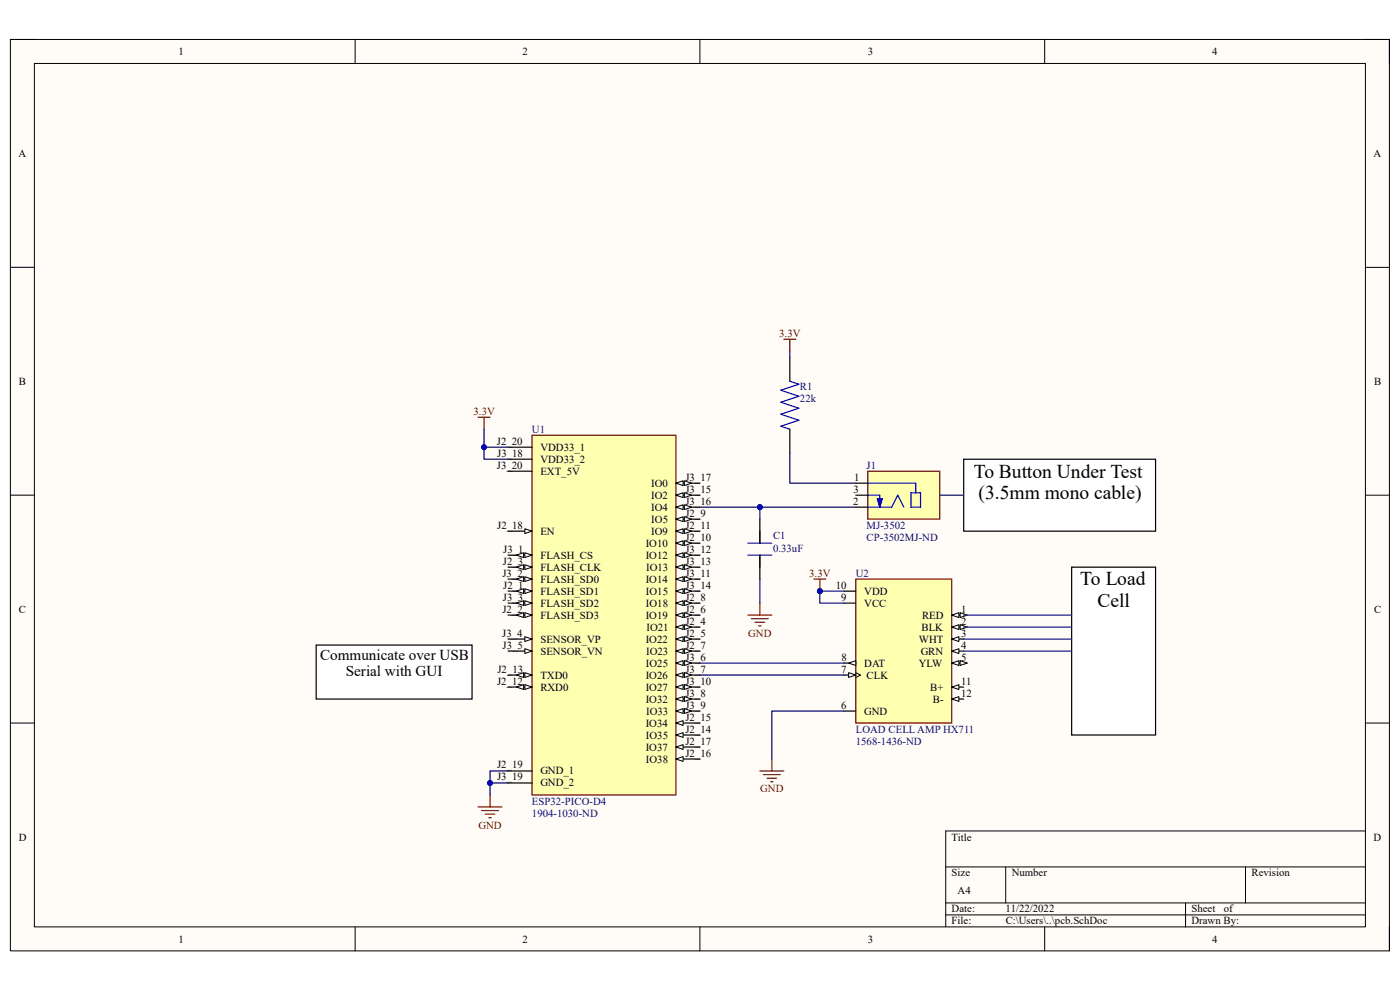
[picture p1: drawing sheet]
<svg xmlns="http://www.w3.org/2000/svg" width="297mm" height="210mm" viewBox="0 0 297 210" stroke-linecap="round" stroke-linejoin="round" font-family="sans-serif">
<path d="M2.2 8.4h292.6v193.3h-292.6z" fill-rule="evenodd" fill="#fffcf8"/>
<path d="M2.2 8.4h292.6v193.3h-292.6z" fill="none" stroke="#000" stroke-width=".21"/>
<path d="M7.3 13.5h282.4v183.1h-282.4z" fill-rule="evenodd" fill="#fffcf8"/>
<g fill="none" stroke="#000" stroke-width=".21">
<path d="M2.2 8.4h5.1M7.3 13.5h282.4v183.1h-282.4zM75.3 8.4v5.1M148.5 8.4v5.1M221.6 8.4v5.1M289.7 8.4h5.1v5.1M2.2 56.7h5.1M289.7 56.7h5.1M2.2 105h5.1M289.7 105.1h5.1M2.2 153.4h5.1M289.7 153.4h5.1"/>
<path d="M289.7 176.3h-89.1v20.3M75.3 196.6v5.1M148.5 196.6v5.1M200.6 183.9h89.1M200.6 191.5h89.1M200.6 194.1h89.1M213.4 183.9v7.6M221.6 196.6v5.1M251.5 191.5v5.1M264.2 183.9v7.6M294.8 196.6v5.1"/>
</g>
<path d="M184.1 100h15.3v10.1h-15.3z" fill-rule="evenodd" fill="#ffffb0"/>
<path d="M184.1 100h15.3v10.1h-15.3z" fill="none" stroke="#800000" stroke-width=".25"/>
<path d="M184.1 107.6h5.1l1.3-2.5 1.2 2.5M184.1 102.5h10.2v2M184.1 105.1h2.5v.7M186.1 105.8h1.1l-.6 1.8zM193.3 104.5h2v3.1h-2z" fill="none" stroke="#00f" stroke-width=".25"/>
<path d="M186.1 105.8h1.1l-.6 1.8z" fill="#00f"/>
<path d="M186.1 105.8h1.1l-.6 1.8z" fill="none" stroke="#00f" stroke-width=".25"/>
<path d="M181.6 102.5h2.5M181.6 105.1h2.5M181.6 107.6h2.5" fill="none" stroke="#000" stroke-width=".25"/>
<path d="M112.9 92.3h30.5v76.3h-30.5z" fill-rule="evenodd" fill="#ffffb0"/>
<path d="M112.9 92.3h30.5v76.3h-30.5z" fill="none" stroke="#800000" stroke-width=".25"/>
<path d="M143.4 102.5h5.1" fill="none" stroke="#000" stroke-width=".25"/>
<path d="M143.4 102.5l1.5-.5v1z" fill="#f8fcff"/>
<path d="M143.4 102.5l1.5-.5v1z" fill="none" stroke="#000" stroke-width=".21"/>
<path d="M145.2 102l1.5 .5-1.5 .5z" fill="#f8fcff"/>
<path d="M145.2 102l1.5 .5-1.5 .5z" fill="none" stroke="#000" stroke-width=".21"/>
<path d="M143.4 105h5.1" fill="none" stroke="#000" stroke-width=".25"/>
<path d="M143.4 105l1.5-.5v1.1z" fill="#f8fcff"/>
<path d="M143.4 105l1.5-.5v1.1z" fill="none" stroke="#000" stroke-width=".21"/>
<path d="M145.2 104.5l1.5 .5-1.5 .6z" fill="#f8fcff"/>
<path d="M145.2 104.5l1.5 .5-1.5 .6z" fill="none" stroke="#000" stroke-width=".21"/>
<path d="M143.4 107.6h5.1" fill="none" stroke="#000" stroke-width=".25"/>
<path d="M143.4 107.6l1.5-.5v1z" fill="#f8fcff"/>
<path d="M143.4 107.6l1.5-.5v1z" fill="none" stroke="#000" stroke-width=".21"/>
<path d="M145.2 107.1l1.5 .5-1.5 .5z" fill="#f8fcff"/>
<path d="M145.2 107.1l1.5 .5-1.5 .5z" fill="none" stroke="#000" stroke-width=".21"/>
<path d="M143.4 110.1h5.1" fill="none" stroke="#000" stroke-width=".25"/>
<path d="M143.4 110.1l1.5-.5v1z" fill="#f8fcff"/>
<path d="M143.4 110.1l1.5-.5v1z" fill="none" stroke="#000" stroke-width=".21"/>
<path d="M145.2 109.6l1.5 .5-1.5 .5z" fill="#f8fcff"/>
<path d="M145.2 109.6l1.5 .5-1.5 .5z" fill="none" stroke="#000" stroke-width=".21"/>
<path d="M143.4 112.7h5.1" fill="none" stroke="#000" stroke-width=".25"/>
<path d="M143.4 112.7l1.5-.5v1z" fill="#f8fcff"/>
<path d="M143.4 112.7l1.5-.5v1z" fill="none" stroke="#000" stroke-width=".21"/>
<path d="M145.2 112.2l1.5 .5-1.5 .5z" fill="#f8fcff"/>
<path d="M145.2 112.2l1.5 .5-1.5 .5z" fill="none" stroke="#000" stroke-width=".21"/>
<path d="M143.4 115.2h5.1" fill="none" stroke="#000" stroke-width=".25"/>
<path d="M143.4 115.2l1.5-.5v1z" fill="#f8fcff"/>
<path d="M143.4 115.2l1.5-.5v1z" fill="none" stroke="#000" stroke-width=".21"/>
<path d="M145.2 114.7l1.5 .5-1.5 .5z" fill="#f8fcff"/>
<path d="M145.2 114.7l1.5 .5-1.5 .5z" fill="none" stroke="#000" stroke-width=".21"/>
<path d="M143.4 117.8h5.1" fill="none" stroke="#000" stroke-width=".25"/>
<path d="M143.4 117.8l1.5-.5v1z" fill="#f8fcff"/>
<path d="M143.4 117.8l1.5-.5v1z" fill="none" stroke="#000" stroke-width=".21"/>
<path d="M145.2 117.3l1.5 .5-1.5 .5z" fill="#f8fcff"/>
<path d="M145.2 117.3l1.5 .5-1.5 .5z" fill="none" stroke="#000" stroke-width=".21"/>
<path d="M143.4 120.3h5.1" fill="none" stroke="#000" stroke-width=".25"/>
<path d="M143.4 120.3l1.5-.5v1z" fill="#f8fcff"/>
<path d="M143.4 120.3l1.5-.5v1z" fill="none" stroke="#000" stroke-width=".21"/>
<path d="M145.2 119.8l1.5 .5-1.5 .5z" fill="#f8fcff"/>
<path d="M145.2 119.8l1.5 .5-1.5 .5z" fill="none" stroke="#000" stroke-width=".21"/>
<path d="M143.4 122.9h5.1" fill="none" stroke="#000" stroke-width=".25"/>
<path d="M143.4 122.9l1.5-.6v1.1z" fill="#f8fcff"/>
<path d="M143.4 122.9l1.5-.6v1.1z" fill="none" stroke="#000" stroke-width=".21"/>
<path d="M145.2 122.3l1.5 .6-1.5 .5z" fill="#f8fcff"/>
<path d="M145.2 122.3l1.5 .6-1.5 .5z" fill="none" stroke="#000" stroke-width=".21"/>
<path d="M143.4 125.4h5.1" fill="none" stroke="#000" stroke-width=".25"/>
<path d="M143.4 125.4l1.5-.5v1z" fill="#f8fcff"/>
<path d="M143.4 125.4l1.5-.5v1z" fill="none" stroke="#000" stroke-width=".21"/>
<path d="M145.2 124.9l1.5 .5-1.5 .5z" fill="#f8fcff"/>
<path d="M145.2 124.9l1.5 .5-1.5 .5z" fill="none" stroke="#000" stroke-width=".21"/>
<path d="M143.4 127.9h5.1" fill="none" stroke="#000" stroke-width=".25"/>
<path d="M143.4 127.9l1.5-.5v1z" fill="#f8fcff"/>
<path d="M143.4 127.9l1.5-.5v1z" fill="none" stroke="#000" stroke-width=".21"/>
<path d="M145.2 127.4l1.5 .5-1.5 .5z" fill="#f8fcff"/>
<path d="M145.2 127.4l1.5 .5-1.5 .5z" fill="none" stroke="#000" stroke-width=".21"/>
<path d="M143.4 130.5h5.1" fill="none" stroke="#000" stroke-width=".25"/>
<path d="M143.4 130.5l1.5-.5v1z" fill="#f8fcff"/>
<path d="M143.4 130.5l1.5-.5v1z" fill="none" stroke="#000" stroke-width=".21"/>
<path d="M145.2 130l1.5 .5-1.5 .5z" fill="#f8fcff"/>
<path d="M145.2 130l1.5 .5-1.5 .5z" fill="none" stroke="#000" stroke-width=".21"/>
<path d="M143.4 133h5.1" fill="none" stroke="#000" stroke-width=".25"/>
<path d="M143.4 133l1.5-.5v1z" fill="#f8fcff"/>
<path d="M143.4 133l1.5-.5v1z" fill="none" stroke="#000" stroke-width=".21"/>
<path d="M145.2 132.5l1.5 .5-1.5 .5z" fill="#f8fcff"/>
<path d="M145.2 132.5l1.5 .5-1.5 .5z" fill="none" stroke="#000" stroke-width=".21"/>
<path d="M143.4 135.6h5.1" fill="none" stroke="#000" stroke-width=".25"/>
<path d="M143.4 135.6l1.5-.5v1z" fill="#f8fcff"/>
<path d="M143.4 135.6l1.5-.5v1z" fill="none" stroke="#000" stroke-width=".21"/>
<path d="M145.2 135.1l1.5 .5-1.5 .5z" fill="#f8fcff"/>
<path d="M145.2 135.1l1.5 .5-1.5 .5z" fill="none" stroke="#000" stroke-width=".21"/>
<path d="M143.4 138.1h5.1" fill="none" stroke="#000" stroke-width=".25"/>
<path d="M143.4 138.1l1.5-.5v1z" fill="#f8fcff"/>
<path d="M143.4 138.1l1.5-.5v1z" fill="none" stroke="#000" stroke-width=".21"/>
<path d="M145.2 137.6l1.5 .5-1.5 .5z" fill="#f8fcff"/>
<path d="M145.2 137.6l1.5 .5-1.5 .5z" fill="none" stroke="#000" stroke-width=".21"/>
<path d="M143.4 140.7h5.1" fill="none" stroke="#000" stroke-width=".25"/>
<path d="M143.4 140.7l1.5-.6v1.1z" fill="#f8fcff"/>
<path d="M143.4 140.7l1.5-.6v1.1z" fill="none" stroke="#000" stroke-width=".21"/>
<path d="M145.2 140.1l1.5 .6-1.5 .5z" fill="#f8fcff"/>
<path d="M145.2 140.1l1.5 .6-1.5 .5z" fill="none" stroke="#000" stroke-width=".21"/>
<path d="M143.4 143.2h5.1" fill="none" stroke="#000" stroke-width=".25"/>
<path d="M143.4 143.2l1.5-.5v1z" fill="#f8fcff"/>
<path d="M143.4 143.2l1.5-.5v1z" fill="none" stroke="#000" stroke-width=".21"/>
<path d="M145.2 142.7l1.5 .5-1.5 .5z" fill="#f8fcff"/>
<path d="M145.2 142.7l1.5 .5-1.5 .5z" fill="none" stroke="#000" stroke-width=".21"/>
<path d="M143.4 145.7h5.1" fill="none" stroke="#000" stroke-width=".25"/>
<path d="M143.4 145.7l1.5-.5v1.1z" fill="#f8fcff"/>
<path d="M143.4 145.7l1.5-.5v1.1z" fill="none" stroke="#000" stroke-width=".21"/>
<path d="M145.2 145.2l1.5 .5-1.5 .6z" fill="#f8fcff"/>
<path d="M145.2 145.2l1.5 .5-1.5 .6z" fill="none" stroke="#000" stroke-width=".21"/>
<path d="M143.4 148.3h5.1" fill="none" stroke="#000" stroke-width=".25"/>
<path d="M143.4 148.3l1.5-.5v1z" fill="#f8fcff"/>
<path d="M143.4 148.3l1.5-.5v1z" fill="none" stroke="#000" stroke-width=".21"/>
<path d="M145.2 147.8l1.5 .5-1.5 .5z" fill="#f8fcff"/>
<path d="M145.2 147.8l1.5 .5-1.5 .5z" fill="none" stroke="#000" stroke-width=".21"/>
<path d="M143.4 150.8h5.1" fill="none" stroke="#000" stroke-width=".25"/>
<path d="M143.4 150.8l1.5-.5v1z" fill="#f8fcff"/>
<path d="M143.4 150.8l1.5-.5v1z" fill="none" stroke="#000" stroke-width=".21"/>
<path d="M145.2 150.3l1.5 .5-1.5 .5z" fill="#f8fcff"/>
<path d="M145.2 150.3l1.5 .5-1.5 .5z" fill="none" stroke="#000" stroke-width=".21"/>
<path d="M143.4 153.4h5.1" fill="none" stroke="#000" stroke-width=".25"/>
<path d="M143.4 153.4l1.5-.5v1z" fill="#f8fcff"/>
<path d="M143.4 153.4l1.5-.5v1z" fill="none" stroke="#000" stroke-width=".21"/>
<path d="M143.4 155.9h5.1" fill="none" stroke="#000" stroke-width=".25"/>
<path d="M143.4 155.9l1.5-.5v1z" fill="#f8fcff"/>
<path d="M143.4 155.9l1.5-.5v1z" fill="none" stroke="#000" stroke-width=".21"/>
<path d="M143.4 158.5h5.1" fill="none" stroke="#000" stroke-width=".25"/>
<path d="M143.4 158.5l1.5-.5v1z" fill="#f8fcff"/>
<path d="M143.4 158.5l1.5-.5v1z" fill="none" stroke="#000" stroke-width=".21"/>
<path d="M143.4 161h5.1" fill="none" stroke="#000" stroke-width=".25"/>
<path d="M143.4 161l1.5-.5v1z" fill="#f8fcff"/>
<path d="M143.4 161l1.5-.5v1z" fill="none" stroke="#000" stroke-width=".21"/>
<path d="M107.8 94.9h5.1M107.8 97.4h5.1M107.8 100h5.1M107.8 112.7h5.1" fill="none" stroke="#000" stroke-width=".25"/>
<path d="M111.3 112.2l1.6 .5-1.6 .5z" fill="#f8fcff"/>
<path d="M111.3 112.2l1.6 .5-1.6 .5z" fill="none" stroke="#000" stroke-width=".21"/>
<path d="M107.8 117.8h5.1" fill="none" stroke="#000" stroke-width=".25"/>
<path d="M111.3 117.3l1.6 .5-1.6 .5z" fill="#f8fcff"/>
<path d="M111.3 117.3l1.6 .5-1.6 .5z" fill="none" stroke="#000" stroke-width=".21"/>
<path d="M109.6 117.8l1.5-.5v1z" fill="#f8fcff"/>
<path d="M109.6 117.8l1.5-.5v1z" fill="none" stroke="#000" stroke-width=".21"/>
<path d="M107.8 120.3h5.1" fill="none" stroke="#000" stroke-width=".25"/>
<path d="M111.3 119.8l1.6 .5-1.6 .5z" fill="#f8fcff"/>
<path d="M111.3 119.8l1.6 .5-1.6 .5z" fill="none" stroke="#000" stroke-width=".21"/>
<path d="M109.6 120.3l1.5-.5v1z" fill="#f8fcff"/>
<path d="M109.6 120.3l1.5-.5v1z" fill="none" stroke="#000" stroke-width=".21"/>
<path d="M107.8 122.9h5.1" fill="none" stroke="#000" stroke-width=".25"/>
<path d="M111.3 122.3l1.6 .6-1.6 .5z" fill="#f8fcff"/>
<path d="M111.3 122.3l1.6 .6-1.6 .5z" fill="none" stroke="#000" stroke-width=".21"/>
<path d="M109.6 122.9l1.5-.6v1.1z" fill="#f8fcff"/>
<path d="M109.6 122.9l1.5-.6v1.1z" fill="none" stroke="#000" stroke-width=".21"/>
<path d="M107.8 125.4h5.1" fill="none" stroke="#000" stroke-width=".25"/>
<path d="M111.3 124.9l1.6 .5-1.6 .5z" fill="#f8fcff"/>
<path d="M111.3 124.9l1.6 .5-1.6 .5z" fill="none" stroke="#000" stroke-width=".21"/>
<path d="M109.6 125.4l1.5-.5v1z" fill="#f8fcff"/>
<path d="M109.6 125.4l1.5-.5v1z" fill="none" stroke="#000" stroke-width=".21"/>
<path d="M107.8 127.9h5.1" fill="none" stroke="#000" stroke-width=".25"/>
<path d="M111.3 127.4l1.6 .5-1.6 .5z" fill="#f8fcff"/>
<path d="M111.3 127.4l1.6 .5-1.6 .5z" fill="none" stroke="#000" stroke-width=".21"/>
<path d="M109.6 127.9l1.5-.5v1z" fill="#f8fcff"/>
<path d="M109.6 127.9l1.5-.5v1z" fill="none" stroke="#000" stroke-width=".21"/>
<path d="M107.8 130.5h5.1" fill="none" stroke="#000" stroke-width=".25"/>
<path d="M111.3 130l1.6 .5-1.6 .5z" fill="#f8fcff"/>
<path d="M111.3 130l1.6 .5-1.6 .5z" fill="none" stroke="#000" stroke-width=".21"/>
<path d="M109.6 130.5l1.5-.5v1z" fill="#f8fcff"/>
<path d="M109.6 130.5l1.5-.5v1z" fill="none" stroke="#000" stroke-width=".21"/>
<path d="M107.8 135.6h5.1" fill="none" stroke="#000" stroke-width=".25"/>
<path d="M111.3 135.1l1.6 .5-1.6 .5z" fill="#f8fcff"/>
<path d="M111.3 135.1l1.6 .5-1.6 .5z" fill="none" stroke="#000" stroke-width=".21"/>
<path d="M107.8 138.1h5.1" fill="none" stroke="#000" stroke-width=".25"/>
<path d="M111.3 137.6l1.6 .5-1.6 .5z" fill="#f8fcff"/>
<path d="M111.3 137.6l1.6 .5-1.6 .5z" fill="none" stroke="#000" stroke-width=".21"/>
<path d="M107.8 143.2h5.1" fill="none" stroke="#000" stroke-width=".25"/>
<path d="M111.3 142.7l1.6 .5-1.6 .5z" fill="#f8fcff"/>
<path d="M111.3 142.7l1.6 .5-1.6 .5z" fill="none" stroke="#000" stroke-width=".21"/>
<path d="M109.6 143.2l1.5-.5v1z" fill="#f8fcff"/>
<path d="M109.6 143.2l1.5-.5v1z" fill="none" stroke="#000" stroke-width=".21"/>
<path d="M107.8 145.7h5.1" fill="none" stroke="#000" stroke-width=".25"/>
<path d="M111.3 145.2l1.6 .5-1.6 .6z" fill="#f8fcff"/>
<path d="M111.3 145.2l1.6 .5-1.6 .6z" fill="none" stroke="#000" stroke-width=".21"/>
<path d="M109.6 145.7l1.5-.5v1.1z" fill="#f8fcff"/>
<path d="M109.6 145.7l1.5-.5v1.1z" fill="none" stroke="#000" stroke-width=".21"/>
<path d="M107.8 163.6h5.1M107.8 166.1h5.1" fill="none" stroke="#000" stroke-width=".25"/>
<path d="M181.6 122.9h20.3v30.5h-20.3z" fill-rule="evenodd" fill="#ffffb0"/>
<path d="M181.6 122.9h20.3v30.5h-20.3z" fill="none" stroke="#800000" stroke-width=".25"/>
<path d="M201.9 130.5h2.5" fill="none" stroke="#000" stroke-width=".25"/>
<path d="M201.9 130.5l1.5-.5v1z" fill="#f8fcff"/>
<path d="M201.9 130.5l1.5-.5v1z" fill="none" stroke="#000" stroke-width=".21"/>
<path d="M203.7 130l1.5 .5-1.5 .5z" fill="#f8fcff"/>
<path d="M203.7 130l1.5 .5-1.5 .5z" fill="none" stroke="#000" stroke-width=".21"/>
<path d="M201.9 133h2.5" fill="none" stroke="#000" stroke-width=".25"/>
<path d="M201.9 133l1.5-.5v1z" fill="#f8fcff"/>
<path d="M201.9 133l1.5-.5v1z" fill="none" stroke="#000" stroke-width=".21"/>
<path d="M203.7 132.5l1.5 .5-1.5 .5z" fill="#f8fcff"/>
<path d="M203.7 132.5l1.5 .5-1.5 .5z" fill="none" stroke="#000" stroke-width=".21"/>
<path d="M201.9 135.6h2.5" fill="none" stroke="#000" stroke-width=".25"/>
<path d="M201.9 135.6l1.5-.5v1z" fill="#f8fcff"/>
<path d="M201.9 135.6l1.5-.5v1z" fill="none" stroke="#000" stroke-width=".21"/>
<path d="M201.9 138.1h2.5" fill="none" stroke="#000" stroke-width=".25"/>
<path d="M201.9 138.1l1.5-.5v1z" fill="#f8fcff"/>
<path d="M201.9 138.1l1.5-.5v1z" fill="none" stroke="#000" stroke-width=".21"/>
<path d="M201.9 140.7h2.5" fill="none" stroke="#000" stroke-width=".25"/>
<path d="M201.9 140.7l1.5-.5v1z" fill="#f8fcff"/>
<path d="M201.9 140.7l1.5-.5v1z" fill="none" stroke="#000" stroke-width=".21"/>
<path d="M203.7 140.2l1.5 .5-1.5 .5z" fill="#f8fcff"/>
<path d="M203.7 140.2l1.5 .5-1.5 .5z" fill="none" stroke="#000" stroke-width=".21"/>
<path d="M201.9 145.8h2.5" fill="none" stroke="#000" stroke-width=".25"/>
<path d="M201.9 145.8l1.5-.6v1.1z" fill="#f8fcff"/>
<path d="M201.9 145.8l1.5-.6v1.1z" fill="none" stroke="#000" stroke-width=".21"/>
<path d="M201.9 148.3h2.5" fill="none" stroke="#000" stroke-width=".25"/>
<path d="M201.9 148.3l1.5-.5v1z" fill="#f8fcff"/>
<path d="M201.9 148.3l1.5-.5v1z" fill="none" stroke="#000" stroke-width=".21"/>
<path d="M179 125.4h2.6M179 127.9h2.6M179 140.7h2.6" fill="none" stroke="#000" stroke-width=".25"/>
<path d="M180 140.7l1.6-.5v1z" fill="#f8fcff"/>
<path d="M180 140.7l1.6-.5v1z" fill="none" stroke="#000" stroke-width=".21"/>
<path d="M179 143.2h2.6" fill="none" stroke="#000" stroke-width=".25"/>
<path d="M180 142.7l1.6 .5-1.6 .5z" fill="#f8fcff"/>
<path d="M180 142.7l1.6 .5-1.6 .5zM181.6 142.7l1 .5-1 .5" fill="none" stroke="#000" stroke-width=".21"/>
<path d="M179 150.8h2.6" fill="none" stroke="#000" stroke-width=".25"/>
<path d="M227.4 120.3h17.8v35.6h-17.8z" fill-rule="evenodd" fill="#fff"/>
<path d="M227.4 120.3h17.8v35.6h-17.8z" fill="none" stroke="#000" stroke-width=".25"/>
<path d="M204.4 97.4h40.8v15.3h-40.8z" fill-rule="evenodd" fill="#fff"/>
<path d="M167.6 75.8v5.1M167.6 91.1v5M204.4 97.4h40.8v15.3h-40.8zM161.2 110.1v5.1M161.2 117.8v5.1" fill="none" stroke="#000" stroke-width=".25"/>
<path d="M158.7 130.5h5M159.4 131.2h3.6M160.2 132h2M161 132.8h.5M161.2 127.9v2.6M172.7 122.9h2.5M173.9 122.9v2.5" fill="none" stroke="#800000" stroke-width=".25"/>
<path d="M167.6 80.9l1.9 .6-3.8 1.3 3.8 1.3-3.8 1.2 3.8 1.3-3.8 1.3 3.8 1.2-3.8 1.3 1.9 .7M158.7 115.2h5M158.7 117.8h5" fill="none" stroke="#00f" stroke-width=".25"/>
<circle cx="173.9" cy="125.4" r=".51" fill="#000080"/>
<circle cx="173.9" cy="125.4" r=".51" fill="none" stroke="#000080" stroke-width=".21"/>
<g fill="none" stroke="#800000" stroke-width=".25">
<path d="M166.3 72h2.5M167.6 72v2.5M101.4 88.5h2.6M102.7 88.5v2.6M101.4 171.2h5.1M102.2 172h3.5M102.9 172.7h2.1M103.7 173.5h.5M104 168.6v2.6M161.2 163.6h5.1M162 164.3h3.5M162.7 165.1h2.1"/>
<path d="M163.5 165.8h.5M163.7 161v2.6"/>
</g>
<path d="M67.1 136.8h33v11.5h-33z" fill-rule="evenodd" fill="#fff"/>
<path d="M67.1 136.8h33v11.5h-33z" fill="none" stroke="#000" stroke-width=".25"/>
<path d="M199.4 105.1h5M173.9 125.4h5.1M204.4 130.5h23M204.4 133h23M204.4 135.6h23M204.4 138.1h23" fill="none" stroke="#000080" stroke-width=".25"/>
<circle cx="173.9" cy="125.4" r=".51" fill="#000080"/>
<circle cx="173.9" cy="125.4" r=".51" fill="none" stroke="#000080" stroke-width=".21"/>
<path d="M173.9 125.4v2.5h5.1" fill="none" stroke="#000080" stroke-width=".25"/>
<circle cx="173.9" cy="125.4" r=".51" fill="#000080"/>
<circle cx="173.9" cy="125.4" r=".51" fill="none" stroke="#000080" stroke-width=".21"/>
<path d="M102.7 91.1v3.8h5.1M148.5 140.7h30.5M148.5 143.2h30.5M179 150.8h-15.3v10.2" fill="none" stroke="#000080" stroke-width=".25"/>
<circle cx="102.7" cy="94.9" r=".51" fill="#000080"/>
<circle cx="102.7" cy="94.9" r=".51" fill="none" stroke="#000080" stroke-width=".21"/>
<path d="M102.7 94.9v2.5h5.1" fill="none" stroke="#000080" stroke-width=".25"/>
<circle cx="102.7" cy="94.9" r=".51" fill="#000080"/>
<circle cx="102.7" cy="94.9" r=".51" fill="none" stroke="#000080" stroke-width=".21"/>
<path d="M107.8 166.1h-3.8v2.5" fill="none" stroke="#000080" stroke-width=".25"/>
<circle cx="104" cy="166.1" r=".51" fill="#000080"/>
<circle cx="104" cy="166.1" r=".51" fill="none" stroke="#000080" stroke-width=".21"/>
<path d="M107.8 163.6h-3.8v2.5" fill="none" stroke="#000080" stroke-width=".25"/>
<circle cx="104" cy="166.1" r=".51" fill="#000080"/>
<circle cx="104" cy="166.1" r=".51" fill="none" stroke="#000080" stroke-width=".21"/>
<path d="M167.6 74.5v1.3M167.6 96.1v6.4h14M161.2 107.6h20.4" fill="none" stroke="#000080" stroke-width=".25"/>
<circle cx="161.2" cy="107.6" r=".51" fill="#000080"/>
<circle cx="161.2" cy="107.6" r=".51" fill="none" stroke="#000080" stroke-width=".21"/>
<path d="M161.2 107.6v2.5M161.2 122.9v5" fill="none" stroke="#000080" stroke-width=".25"/>
<circle cx="161.2" cy="107.6" r=".51" fill="#000080"/>
<circle cx="161.2" cy="107.6" r=".51" fill="none" stroke="#000080" stroke-width=".21"/>
<path d="M148.5 107.6h12.7" fill="none" stroke="#000080" stroke-width=".25"/>
<circle cx="161.2" cy="107.6" r=".51" fill="#000080"/>
<circle cx="161.2" cy="107.6" r=".51" fill="none" stroke="#000080" stroke-width=".21"/>
<g font-size="4.1">
<text x="206.6" y="101.3">To Button Under Test</text>
<text x="207.6" y="105.9">(3.5mm mono cable)</text>
<text x="229.2" y="124.2">To Load</text>
<text x="232.8" y="128.8">Cell</text>
</g>
<g font-size="3.2">
<text x="67.9" y="140">Communicate over USB</text>
<text x="73.4" y="143.5">Serial with GUI</text>
</g>
<g font-size="2.3">
<text x="37.9" y="11.7">1</text>
<text x="110.9" y="11.7">2</text>
<text x="184.1" y="11.7">3</text>
<text x="257.1" y="11.7">4</text>
<text x="3.9" y="33.3">A</text>
<text x="291.4" y="33.3">A</text>
<text x="4" y="81.6">B</text>
<text x="291.5" y="81.6">B</text>
<text x="105.4" y="94.4">J2_20</text>
<text x="114.6" y="95.6">VDD33_1</text>
<text x="105.4" y="99.4">J3_20</text>
<text x="105.5" y="96.9">J3_18</text>
<text x="114.6" y="98.2">VDD33_2</text>
<text x="114.6" y="100.7">EXT_5V</text>
<text x="145.4" y="102">J3_17</text>
<text x="181.2" y="102">1</text>
<text x="138.1" y="103.3">IO0</text>
<text x="138.1" y="105.8">IO2</text>
<text x="145.4" y="104.5">J3_15</text>
<text x="145.4" y="107.1">J3_16</text>
<text x="181" y="107.1">2</text>
<text x="181.1" y="104.5">3</text>
<text x="105.5" y="112.1">J2_18</text>
<text x="114.6" y="113.4">EN</text>
<text x="138.1" y="108.3">IO4</text>
<text x="138.1" y="113.4">IO9</text>
<text x="138.2" y="110.9">IO5</text>
<text x="145.4" y="109.6">J2_9</text>
<text x="145.4" y="112.1">J2_11</text>
<text x="106.7" y="119.8">J2_3</text>
<text x="106.8" y="117.3">J3_1</text>
<text x="114.6" y="118.5">FLASH_CS</text>
<text x="137" y="116">IO10</text>
<text x="137" y="118.5">IO12</text>
<text x="145.4" y="114.7">J2_10</text>
<text x="145.4" y="117.3">J3_12</text>
<text x="145.4" y="119.8">J3_13</text>
<text x="106.6" y="122.3">J3_2</text>
<text x="106.8" y="124.9">J2_1</text>
<text x="114.6" y="121.1">FLASH_CLK</text>
<text x="114.6" y="123.6">FLASH_SD0</text>
<text x="137" y="123.6">IO14</text>
<text x="137.1" y="121.1">IO13</text>
<text x="145.4" y="122.3">J3_11</text>
<text x="145.4" y="124.9">J3_14</text>
<text x="177.3" y="124.9">10</text>
<text x="4" y="130">C</text>
<text x="106.6" y="130">J2_2</text>
<text x="106.7" y="127.4">J3_3</text>
<text x="114.6" y="126.2">FLASH_SD1</text>
<text x="114.6" y="128.7">FLASH_SD2</text>
<text x="114.6" y="131.2">FLASH_SD3</text>
<text x="137" y="131.2">IO19</text>
<text x="137" y="126.2">IO15</text>
<text x="137" y="128.7">IO18</text>
<text x="145.4" y="127.4">J2_8</text>
<text x="145.4" y="130">J2_6</text>
<text x="178.5" y="127.4">9</text>
<text x="183.3" y="126.2">VDD</text>
<text x="183.3" y="128.7">VCC</text>
<text x="195.6" y="131.2">RED</text>
<text x="203.9" y="130">1</text>
<text x="291.5" y="130">C</text>
<text x="106.6" y="135">J3_4</text>
<text x="106.6" y="137.6">J3_5</text>
<text x="114.6" y="136.3">SENSOR_VP</text>
<text x="137" y="136.3">IO22</text>
<text x="137.2" y="133.8">IO21</text>
<text x="145.4" y="132.5">J2_4</text>
<text x="145.4" y="135">J2_5</text>
<text x="145.4" y="137.6">J2_7</text>
<text x="194.9" y="136.3">WHT</text>
<text x="195.5" y="133.8">BLK</text>
<text x="203.9" y="132.5">2</text>
<text x="203.9" y="135">3</text>
<text x="203.9" y="137.6">4</text>
<text x="105.5" y="142.7">J2_13</text>
<text x="114.6" y="138.9">SENSOR_VN</text>
<text x="114.6" y="144">TXD0</text>
<text x="137" y="144">IO26</text>
<text x="137" y="141.4">IO25</text>
<text x="137.1" y="138.9">IO23</text>
<text x="145.4" y="140.1">J3_6</text>
<text x="145.4" y="142.7">J3_7</text>
<text x="178.5" y="142.7">7</text>
<text x="178.5" y="140.1">8</text>
<text x="183.3" y="141.4">DAT</text>
<text x="183.9" y="144">CLK</text>
<text x="194.9" y="141.4">YLW</text>
<text x="195.3" y="138.9">GRN</text>
<text x="203.9" y="140.1">5</text>
<text x="105.5" y="145.2">J2_12</text>
<text x="114.6" y="146.5">RXD0</text>
<text x="137" y="146.5">IO27</text>
<text x="137" y="149.1">IO32</text>
<text x="145.4" y="145.2">J3_10</text>
<text x="145.4" y="147.8">J3_8</text>
<text x="197.4" y="146.5">B+</text>
<text x="197.9" y="149.1">B-</text>
<text x="203.9" y="145.2">11</text>
<text x="203.9" y="147.8">12</text>
<text x="137" y="154.1">IO34</text>
<text x="137.1" y="151.6">IO33</text>
<text x="145.4" y="150.3">J3_9</text>
<text x="145.4" y="152.9">J2_15</text>
<text x="145.4" y="155.4">J2_14</text>
<text x="178.5" y="150.3">6</text>
<text x="183.3" y="151.6">GND</text>
<text x="137" y="159.2">IO37</text>
<text x="137" y="156.7">IO35</text>
<text x="137" y="161.8">IO38</text>
<text x="145.4" y="157.9">J2_17</text>
<text x="145.4" y="160.5">J2_16</text>
<text x="105.5" y="163">J2_19</text>
<text x="105.5" y="165.6">J3_19</text>
<text x="114.6" y="164.3">GND_1</text>
<text x="114.6" y="166.8">GND_2</text>
<text x="4" y="178.3">D</text>
<text x="201.9" y="178.3">Title</text>
<text x="291.4" y="178.3">D</text>
<text x="201.9" y="185.9">Size</text>
<text x="214.6" y="185.9">Number</text>
<text x="265.5" y="185.9">Revision</text>
<text x="203.2" y="189.7">A4</text>
<text x="201.9" y="193.5">Date:</text>
<text x="201.9" y="196.1">File:</text>
<text x="213.3" y="193.5">11/22/2022</text>
<text x="213.4" y="196.1">C:\Users\..\pcb.SchDoc</text>
<text x="252.8" y="193.5">Sheet</text>
<text x="252.8" y="196.1">Drawn By:</text>
<text x="259.6" y="193.5">of</text>
<text x="37.9" y="199.9">1</text>
<text x="110.9" y="199.9">2</text>
<text x="184.1" y="199.9">3</text>
<text x="257.1" y="199.9">4</text>
</g>
<g font-size="2.3" fill="#800000">
<text x="165.3" y="71.5">3.3V</text>
<text x="100.5" y="88">3.3V</text>
<text x="171.7" y="122.3">3.3V</text>
<text x="158.7" y="135">GND</text>
<text x="161.3" y="168.1">GND</text>
<text x="101.5" y="175.8">GND</text>
</g>
<g font-size="2.3" fill="#000080">
<text x="169.7" y="82.6">R1</text>
<text x="169.7" y="85.2">22k</text>
<text x="112.9" y="91.8">U1</text>
<text x="183.9" y="99.4">J1</text>
<text x="183.9" y="112.1">MJ-3502</text>
<text x="164" y="114.4">C1</text>
<text x="164" y="117">0.33uF</text>
<text x="183.9" y="114.7">CP-3502MJ-ND</text>
<text x="181.6" y="122.3">U2</text>
<text x="181.6" y="155.4">LOAD CELL AMP HX711</text>
<text x="181.6" y="157.9">1568-1436-ND</text>
<text x="112.9" y="173.2">1904-1030-ND</text>
<text x="112.9" y="170.7">ESP32-PICO-D4</text>
</g>
</svg>
